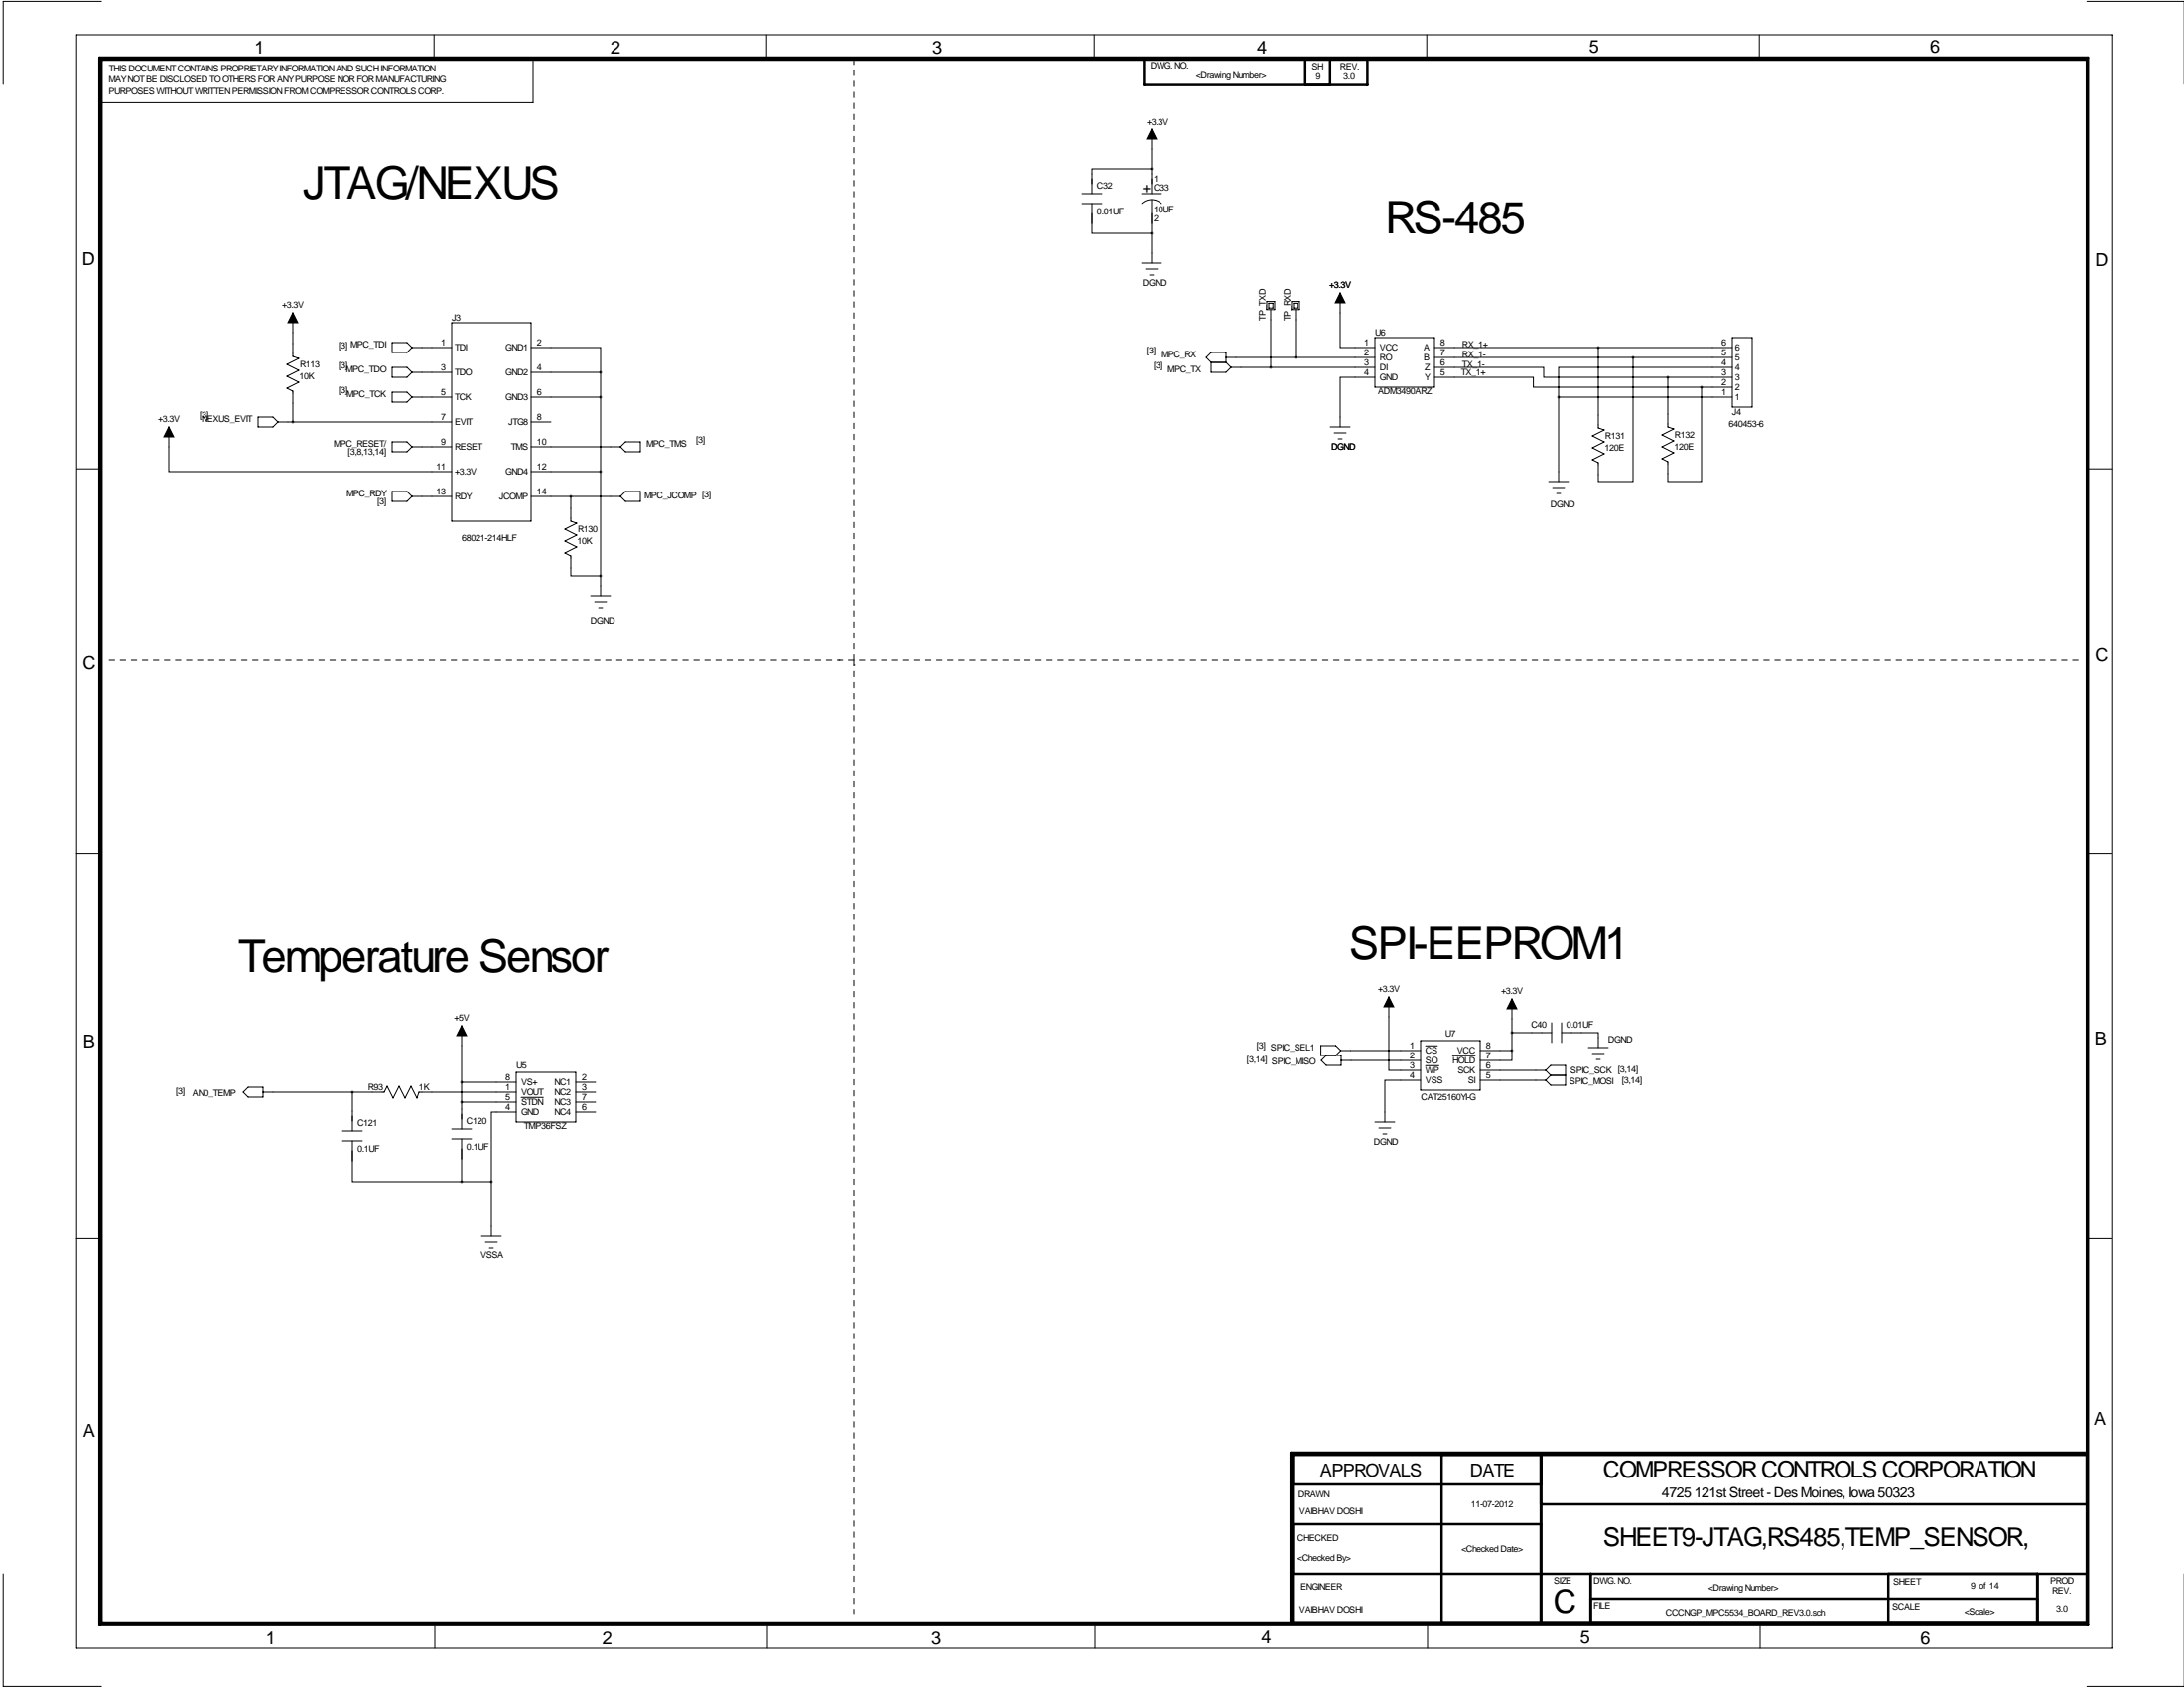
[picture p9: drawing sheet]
<svg xmlns="http://www.w3.org/2000/svg" width="559mm" height="432mm" viewBox="0 0 559 432" stroke-linecap="round" stroke-linejoin="round" font-family="sans-serif">
<path d="M27.9 168.9h504.2M218.4 168.9v243.8M218.4 168.9v-154.9" fill="none" stroke="#000" stroke-width=".25" stroke-dasharray="1.4 1.4"/>
<g fill="none" stroke="#000" stroke-width=".25">
<path d="M19.6 8.9h520.7v412.7h-520.7zM26 .4h-25.2v21.2M111 8.9v6.3M143.6 15.2h-7.2v11.1h-110.8M196.1 8.9v6.3M280 8.9v6.3M365 8.9v6.3M450.1 8.9v6.3M534 .4h24.8M294.6 33v16.5M276.9 49.5h5M276.9 52.1h5"/>
<path d="M279.4 52.1v7.6h15.2M292.1 49.5h5.1M292.1 52.1a3.7 3.7 0 0 1 5.1 0M294.6 43.2h-15.2v6.3M294.6 51.1v16.2M292.1 67.3h5.1M293.1 68.8h3.1M294.1 70.4h1M324.1 79.2h2v-2.1h-2v2.1M324.6 78.8h1.1v-1.2h-1.1v1.2M325.1 79.2v14.8M330.4 79.2h2.1v-2.1h-2v2.1"/>
<path d="M330.9 78.8h1.1v-1.2h-1v1.2M331.5 79.2v12.2M342.9 74.9v14h8.9M74.9 80v11.2l1.6 .5-3.1 1.5 3.1 1.5-3.1 1.6 3.1 1.5-3.1 1.5 1.5 .8v7.8M100.3 94h3.8l1.3 1.2-1.3 1.3h-3.8zM100.3 87.6h3.8l1.3 1.3-1.3 1.3h-3.8zM105.4 88.9h10.2M105.4 95.2h10.2M115.6 82.6h20.3v50.7h-20.3zM135.9 88.9h17.8v6.3M135.9 95.2h17.8M153.7 95.2v57.2"/>
<path d="M309.9 92.7v2.5h3.8l1.3-1.2M309.9 92.7l-1.3-1.3 1.3-1.2h3.8v2.5M309.9 92.7h3.8M313.7 91.4h38.1M313.7 92.7l1.3 1.3M315 94h36.8M351.8 96.5h-8.9v12.7M351.8 86.4h15.2v12.7h-15.2zM367 94h28v2.5h31.7M367 96.5h25.3v2.6h43.1M367 88.9h76.2M367 91.4h76.2"/>
<path d="M408.9 88.9v20.6l1.6 .5-3.1 1.5 3.1 1.5-3.1 1.6 3.1 1.5-3.1 1.5 1.5 .8v4.8h8.9v-31.8M426.7 96.5v12.7l1.5 .5-3 1.6 3 1.5-3 1.5 3 1.5-3 1.5 1.5 .8v5.1h8.7v-24.1M426.7 96.5h16.5M435.4 99.1h7.8M443.2 94h-44.4v7.6M443.2 86.4h5.1v17.7h-5.1zM19.7 119.9h6.4M43.2 109.2v11.4h72.4M66 106.7h3.8l1.3 1.2-1.3 1.3h-3.8zM71.1 107.9h44.5M100.3 100.3h3.8l1.3 1.3-1.3 1.3h-3.8zM100.3 113h3.8l1.3 1.3-1.3 1.3h-3.8z"/>
<path d="M105.4 101.6h10.2M105.4 114.3h10.2M135.9 101.6h17.8M135.9 107.9h5.1M135.9 114.3h22.8M158.7 114.3l1.3-1.3h3.8v2.6h-3.8zM340.4 109.2h5M341.4 110.7h3M342.4 112.3h1M398.8 101.6h44.4M398.8 101.6v21.6M533.9 119.9h6.4"/>
<path d="M100.3 125.7h3.8l1.3 1.3-1.3 1.3h-3.8zM105.4 127h10.2M135.9 120.6h17.8M135.9 127h22.8M146 127v6.3l1.6 .6-3.1 1.5 3.1 1.5-3.1 1.5 3.1 1.6-3.1 1.5 1.5 .7v5.1h7.7M158.7 127l1.3-1.3h3.8v2.6h-3.8zM396.2 123.2h5.1M397.3 124.7h3M398.3 126.2h1M151.1 152.4h5.1M152.1 153.9h3.1M153.2 155.4h1"/>
<path d="M214.6 168.9h.1M218.4 170.2h.1M19.6 218.3h6.4M533.8 218.3h6.4M355.3 255v18.8h8.2M386.8 255.5v13.2M62.2 279.4l1.3-1.3h3.8v2.6h-3.8zM67.3 279.4h31l.8-1.5 1.5 3 1.5-3 1.5 3 1.6-3 1.5 3 .5-1.5h24.9M90.2 279.4v9.9M118.1 276.9h14M118.1 262.4v26.4M132.1 274.3h15.2v12.7h-15.2z"/>
<path d="M147.3 276.9h5.1M147.3 279.4h5.1M343.1 268.7h20.4M343.1 268.7l-1.3 1.3M343.1 268.7l-1.3-1.2h-3.8v2.5h5.2v2.5h-3.9l-1.2-1.2 1.2-1.3M343.2 271.3h20.3M363.5 276.4h-9.2v10.6M363.5 266.2h15.2v12.7h-15.2zM364.7 267.5h3.1M364.7 272.6h3.5M371.6 270.1h5.8M378.7 268.7h8.1"/>
<path d="M378.7 273.8h16.8M378.7 276.4h16.8M386.8 268.7v2.6h-8.1M386.8 264.2h10.2M395.5 273.8l1.2-1.3h3.9v5.1h-3.9l-1.2-1.2M395.5 273.8l1.2 1.3M396.7 275.1h3.9M396.7 275.1l-1.2 1.3M397 261.6v5.1M399.5 264.2h9.4v3.8M399.5 261.6v5.1M406.4 268h5.1"/>
<path d="M407.4 269.5h3.1M408.4 271h1M87.6 289.3h5.1M87.6 291.8h5.1M90.2 291.8v10.5h27.9M115.6 288.8h5M115.6 291.3h5M118.1 281.9h14M118.1 291.3v11M132.1 284.5h-6.4v17.8M133.3 280.7h5.7M147.3 281.9h5.1"/>
<path d="M147.3 284.5h5.1M351.8 287h5.1M352.8 288.5h3.1M353.8 290.1h1M19.6 316.8h6.4M118.1 302.3h7.6M123.2 316.2h5.1M124.2 317.8h3.1M125.2 319.3h1M125.7 302.3v13.9M533.8 316.8h6.4M.8 402.6v28.8h25.2"/>
<path d="M111.3 415.3v6.3M196.3 415.3v6.3M280.2 415.3v6.3M365.3 415.3v6.3M450.3 415.3v6.3M534 431.4h24.8"/>
</g>
<g fill="none" stroke="#000" stroke-width=".63">
<path d="M25.5 14.7h508.7v401h-508.7zM26 15.2h508v400.1h-508zM292.7 15h57.2v6.7h-57.2zM334 21.7v-6.7h6.3v6.7M330.8 379.7h63.5M368.9 372.1v43.2M394.3 372.1v43.2M534 372.1h-203.2v43.2M534 371.6h-203.7v43.7M330.8 389.9h63.5M394.3 384.8h139.7M330.8 402.6h203.2"/>
<path d="M407 402.6v12.7M407 408.9h114.3M483.2 402.6v12.7M521.3 402.6v12.7"/>
</g>
<path d="M294.6 33l1.3 2.6h-2.5zM342.9 74.9l1.3 2.6h-2.6zM74.9 80l1.3 2.6h-2.5zM43.2 109.2l1.2 2.6h-2.5zM355.3 255l1.3 2.6h-2.5zM386.8 255.5l1.3 2.6h-2.5zM118.1 262.4l1.3 2.5h-2.6z" fill="#000" stroke="#000" stroke-width=".25"/>
<path d="M153.6 95.3a.05 .05 0 0 0 .1 0 .05 .05 0 0 0-.1 0zM153.6 101.6a.05 .05 0 0 0 .1 0 .05 .05 0 0 0-.1 0zM153.6 120.7a.05 .05 0 0 0 .1 0 .05 .05 0 0 0-.1 0zM386.8 268.7a.05 .05 0 0 0 .1 0 .05 .05 0 0 0-.1 0zM386.8 264.2a.05 .05 0 0 0 .1 0 .05 .05 0 0 0-.1 0zM90.1 279.4a.05 .05 0 0 0 .1 0 .05 .05 0 0 0-.1 0zM294.6 59.7a.05 .05 0 0 0 .1 0 .05 .05 0 0 0-.1 0zM294.6 43.2a.05 .05 0 0 0 .1 0 .05 .05 0 0 0-.1 0zM331.4 91.4a.05 .05 0 0 0 .1 0 .05 .05 0 0 0-.1 0zM153.6 147.3a.05 .05 0 0 0 .1 0 .05 .05 0 0 0-.1 0zM146 127a.05 .05 0 0 0 .1 0 .05 .05 0 0 0-.1 0zM74.9 108a.05 .05 0 0 0 .1 0 .05 .05 0 0 0-.1 0zM408.9 88.9a.05 .05 0 0 0 .1 0 .05 .05 0 0 0-.1 0zM417.8 91.4a.05 .05 0 0 0 .1 0 .05 .05 0 0 0-.1 0zM125.7 302.3a.05 .05 0 0 0 .1 0 .05 .05 0 0 0-.1 0zM435.3 99.1a.05 .05 0 0 0 .1 0 .05 .05 0 0 0-.1 0z" fill="#000" stroke="#000" stroke-width=".63"/>
<g font-size="11.5">
<text x="77.5" y="50.8">JTAG/NEXUS</text>
<text x="354.3" y="59.7">RS-485</text>
<text x="345.2" y="245.4">SPI-EEPROM1</text>
<text x="61" y="248.7">Temperature Sensor</text>
</g>
<text font-size="8.2" x="397.5" y="412.4">C</text>
<text font-size="6.6" x="410.2" y="395.4">SHEET9-JTAG,RS485,TEMP_SENSOR,</text>
<text font-size="5.9" x="410.2" y="378">COMPRESSOR CONTROLS CORPORATION</text>
<g font-size="4.6">
<text x="65.1" y="13.7">1</text>
<text x="156.3" y="13.7">2</text>
<text x="238.5" y="13.7">3</text>
<text x="321.6" y="13.7">4</text>
<text x="406.6" y="13.5">5</text>
<text x="493.8" y="13.5">6</text>
<text x="21.1" y="67.9">D</text>
<text x="536.1" y="68.1">D</text>
<text x="21.2" y="171.1">C</text>
<text x="536" y="169.2">C</text>
<text x="21.3" y="268.1">B</text>
<text x="535.9" y="267.2">B</text>
<text x="535.7" y="364.5">A</text>
<text x="21.3" y="367.5">A</text>
<text x="337.8" y="377.7">APPROVALS</text>
<text x="376.2" y="377.7">DATE</text>
<text x="68" y="420.6">1</text>
<text x="154.1" y="420.6">2</text>
<text x="238.3" y="420.6">3</text>
<text x="322.7" y="420.5">4</text>
<text x="404.4" y="420.4">5</text>
<text x="491.4" y="420.6">6</text>
</g>
<g font-size="3.6">
<text x="292.4" y="49.3">+</text>
<text x="425.2" y="383">4725 121st Street - Des Moines, Iowa 50323</text>
</g>
<g font-size="2.3">
<text x="294.3" y="17.6">DWG. NO.</text>
<text x="335.7" y="17.7">SH</text>
<text x="342.9" y="17.8">REV.</text>
<text x="27.8" y="21.1">MAY NOT BE DISCLOSED TO OTHERS FOR ANY PURPOSE NOR FOR MANUFACTURING</text>
<text x="27.9" y="18.3">THIS DOCUMENT CONTAINS PROPRIETARY INFORMATION AND SUCH INFORMATION</text>
<text x="306.1" y="20.1">&lt;Drawing Number&gt;</text>
<text x="336.7" y="20.3">9</text>
<text x="343.7" y="20.3">3.0</text>
<text x="27.8" y="24.2">PURPOSES WITHOUT WRITTEN PERMISSION FROM COMPRESSOR CONTROLS CORP.</text>
<text x="293.4" y="32">+3.3V</text>
<text x="295.1" y="46.5">1</text>
<text x="280.7" y="48.3">C32</text>
<text x="295.1" y="48.8">C33</text>
<text x="280.7" y="54.9">0.01UF</text>
<text x="295.1" y="56.7">2</text>
<text x="295.1" y="54.4">10UF</text>
<text x="292.4" y="73.2">DGND</text>
<text x="340.1" y="73.7">+3.3V</text>
<text x="72.2" y="78.7">+3.3V</text>
<text x="115.6" y="82">J3</text>
<text x="323.8" y="82" transform="rotate(-90 323.8 82)">TP_TXD</text>
<text x="330.2" y="82.1" transform="rotate(-90 330.2 82.1)">TP_RXD</text>
<text x="86.7" y="89.2">[3] MPC_TDI</text>
<text x="112.9" y="88.4">1</text>
<text x="116.3" y="89.7">TDI</text>
<text x="129.3" y="89.7">GND1</text>
<text x="137.4" y="88.4">2</text>
<text x="349.1" y="88.4">1</text>
<text x="351.8" y="85.9">U6</text>
<text x="353.1" y="89.7">VCC</text>
<text x="364.3" y="89.7">A</text>
<text x="368.6" y="88.4">8</text>
<text x="374.1" y="88.9">RX_1+</text>
<text x="440.5" y="88.4">6</text>
<text x="444" y="89.7">6</text>
<text x="76.7" y="94">R113</text>
<text x="86.7" y="94.2">[3]</text>
<text x="88.5" y="95.3">MPC_TDO</text>
<text x="112.9" y="94.7">3</text>
<text x="137.4" y="94.7">4</text>
<text x="293.4" y="90.4">[3]</text>
<text x="295.2" y="94.2">[3]</text>
<text x="297.2" y="91.4">MPC_RX</text>
<text x="298.8" y="95.3">MPC_TX</text>
<text x="349.1" y="90.9">2</text>
<text x="349.1" y="93.5">3</text>
<text x="353.1" y="92.2">RO</text>
<text x="353.1" y="94.7">DI</text>
<text x="364.3" y="92.2">B</text>
<text x="364.6" y="94.7">Z</text>
<text x="368.6" y="90.9">7</text>
<text x="368.6" y="93.5">6</text>
<text x="374.1" y="91.4">RX_1-</text>
<text x="374.1" y="94">TX_1-</text>
<text x="440.5" y="93.5">4</text>
<text x="440.5" y="90.9">5</text>
<text x="444" y="94.7">4</text>
<text x="444" y="92.2">5</text>
<text x="76.6" y="97">10K</text>
<text x="86.7" y="100.6">[3]</text>
<text x="88.7" y="101.6">MPC_TCK</text>
<text x="112.9" y="101.1">5</text>
<text x="116.3" y="96">TDO</text>
<text x="129.3" y="96">GND2</text>
<text x="137.4" y="101.1">6</text>
<text x="349.1" y="96">4</text>
<text x="352.6" y="100.8">ADM3490ARZ</text>
<text x="353.1" y="97.3">GND</text>
<text x="364.6" y="97.3">Y</text>
<text x="368.6" y="96">5</text>
<text x="373.8" y="96">TX_1+</text>
<text x="440.5" y="96">3</text>
<text x="440.5" y="98.6">2</text>
<text x="440.5" y="101.1">1</text>
<text x="444" y="97.3">3</text>
<text x="444" y="99.8">2</text>
<text x="40.4" y="108">+3.3V</text>
<text x="51.1" y="106.9">[3]</text>
<text x="51.6" y="108">NEXUS_EVIT</text>
<text x="112.9" y="107.4">7</text>
<text x="116.3" y="102.4">TCK</text>
<text x="129.3" y="102.4">GND3</text>
<text x="137.4" y="107.4">8</text>
<text x="443.2" y="106.2">J4</text>
<text x="444" y="102.4">1</text>
<text x="112.9" y="113.8">9</text>
<text x="116.3" y="108.7">EVIT</text>
<text x="130.1" y="108.7">JTG8</text>
<text x="137.4" y="113.8">10</text>
<text x="178.1" y="113.3">[3]</text>
<text x="410.7" y="112.3">R131</text>
<text x="428.5" y="112.1">R132</text>
<text x="442.3" y="109.2">640453-6</text>
<text x="85.4" y="114.3">MPC_RESET/</text>
<text x="89.1" y="116.3">[3,8,13,14]</text>
<text x="116.3" y="115.1">RESET</text>
<text x="130.8" y="115.1">TMS</text>
<text x="165.4" y="114.3">MPC_TMS</text>
<text x="340.6" y="115.1">DGND</text>
<text x="410.6" y="115.3">120E</text>
<text x="428.4" y="115">120E</text>
<text x="111.7" y="120.1">11</text>
<text x="116.3" y="121.4">+3.3V</text>
<text x="129.3" y="121.4">GND4</text>
<text x="137.4" y="120.1">12</text>
<text x="88.7" y="127">MPC_RDY</text>
<text x="96.6" y="129">[3]</text>
<text x="111.7" y="126.5">13</text>
<text x="116.3" y="127.8">RDY</text>
<text x="127.7" y="127.8">JCOMP</text>
<text x="137.4" y="126.5">14</text>
<text x="164.8" y="127.5">MPC_JCOMP [3]</text>
<text x="396.7" y="129.8">DGND</text>
<text x="147.8" y="136.2">R130</text>
<text x="118.2" y="138.4">68021-214HLF</text>
<text x="147.7" y="139.1">10K</text>
<text x="151.1" y="159.5">DGND</text>
<text x="352.6" y="253.7">+3.3V</text>
<text x="384.1" y="254.3">+3.3V</text>
<text x="116.2" y="261.1">+5V</text>
<text x="391.8" y="262.9">C40</text>
<text x="400.8" y="262.9">0.01UF</text>
<text x="321.5" y="268.2">[3] SPIC_SEL1</text>
<text x="360.8" y="268.2">1</text>
<text x="364.7" y="269.5">CS</text>
<text x="369.8" y="265.2">U7</text>
<text x="372.8" y="269.5">VCC</text>
<text x="380.2" y="268.2">8</text>
<text x="411.5" y="266.7">DGND</text>
<text x="132.1" y="273.3">U5</text>
<text x="319" y="271.8">[3,14] SPIC_MISO</text>
<text x="360.8" y="270.8">2</text>
<text x="360.8" y="273.3">3</text>
<text x="360.8" y="275.8">4</text>
<text x="364.7" y="272">SO</text>
<text x="364.7" y="274.6">WP</text>
<text x="371.6" y="272">HOLD</text>
<text x="373" y="274.6">SCK</text>
<text x="380.2" y="270.8">7</text>
<text x="380.2" y="273.3">6</text>
<text x="380.2" y="275.8">5</text>
<text x="401.8" y="274.6">SPIC_SCK [3,14]</text>
<text x="45" y="279.9">[3]</text>
<text x="49.3" y="280.4">AN0_TEMP</text>
<text x="94.2" y="278.9">R93</text>
<text x="107.2" y="278.9">1K</text>
<text x="129.4" y="276.4">8</text>
<text x="129.4" y="278.9">1</text>
<text x="129.4" y="281.4">5</text>
<text x="133.3" y="277.6">VS+</text>
<text x="133.3" y="280.2">VOUT</text>
<text x="141.8" y="277.6">NC1</text>
<text x="141.8" y="280.2">NC2</text>
<text x="148.8" y="276.4">2</text>
<text x="148.8" y="278.9">3</text>
<text x="148.8" y="281.4">7</text>
<text x="363.6" y="281.4">CAT25160YI-G</text>
<text x="364.7" y="277.1">VSS</text>
<text x="375.6" y="277.1">SI</text>
<text x="401.6" y="277.4">SPIC_MOSI</text>
<text x="415" y="277.1">[3,14]</text>
<text x="119.4" y="287.5">C120</text>
<text x="129.4" y="284">4</text>
<text x="133.3" y="282.7">STDN</text>
<text x="133.3" y="285.2">GND</text>
<text x="141.8" y="282.7">NC3</text>
<text x="141.8" y="285.2">NC4</text>
<text x="148.8" y="284">6</text>
<text x="91.4" y="288">C121</text>
<text x="134.1" y="288.8">TMP36FSZ</text>
<text x="351.5" y="292.9">DGND</text>
<text x="91.4" y="294.6">0.1UF</text>
<text x="119.4" y="294.1">0.1UF</text>
<text x="122.9" y="321.8">VSSA</text>
<text x="332.2" y="383">DRAWN</text>
<text x="332.5" y="387.3">VAIBHAV DOSHI</text>
<text x="376.4" y="385.6">11-07-2012</text>
<text x="332" y="394.2">CHECKED</text>
<text x="332" y="399.3">&lt;Checked By&gt;</text>
<text x="373.9" y="397">&lt;Checked Date&gt;</text>
<text x="332.7" y="406.7">ENGINEER</text>
<text x="397.6" y="405.1">SIZE</text>
<text x="407.7" y="405.1">DWG. NO.</text>
<text x="437.1" y="406.9">&lt;Drawing Number&gt;</text>
<text x="484.4" y="405.4">SHEET</text>
<text x="504.3" y="406.4">9 of 14</text>
<text x="524.6" y="405.1">PROD</text>
<text x="525.1" y="407.7">REV.</text>
<text x="332.5" y="412.5">VAIBHAV DOSHI</text>
<text x="407.7" y="411.5">FILE</text>
<text x="426.2" y="413.3">CCCNGP_MPC5534_BOARD_REV3.0.sch</text>
<text x="484.2" y="411.7">SCALE</text>
<text x="502.7" y="413">&lt;Scale&gt;</text>
<text x="526.1" y="412.2">3.0</text>
</g>
</svg>
